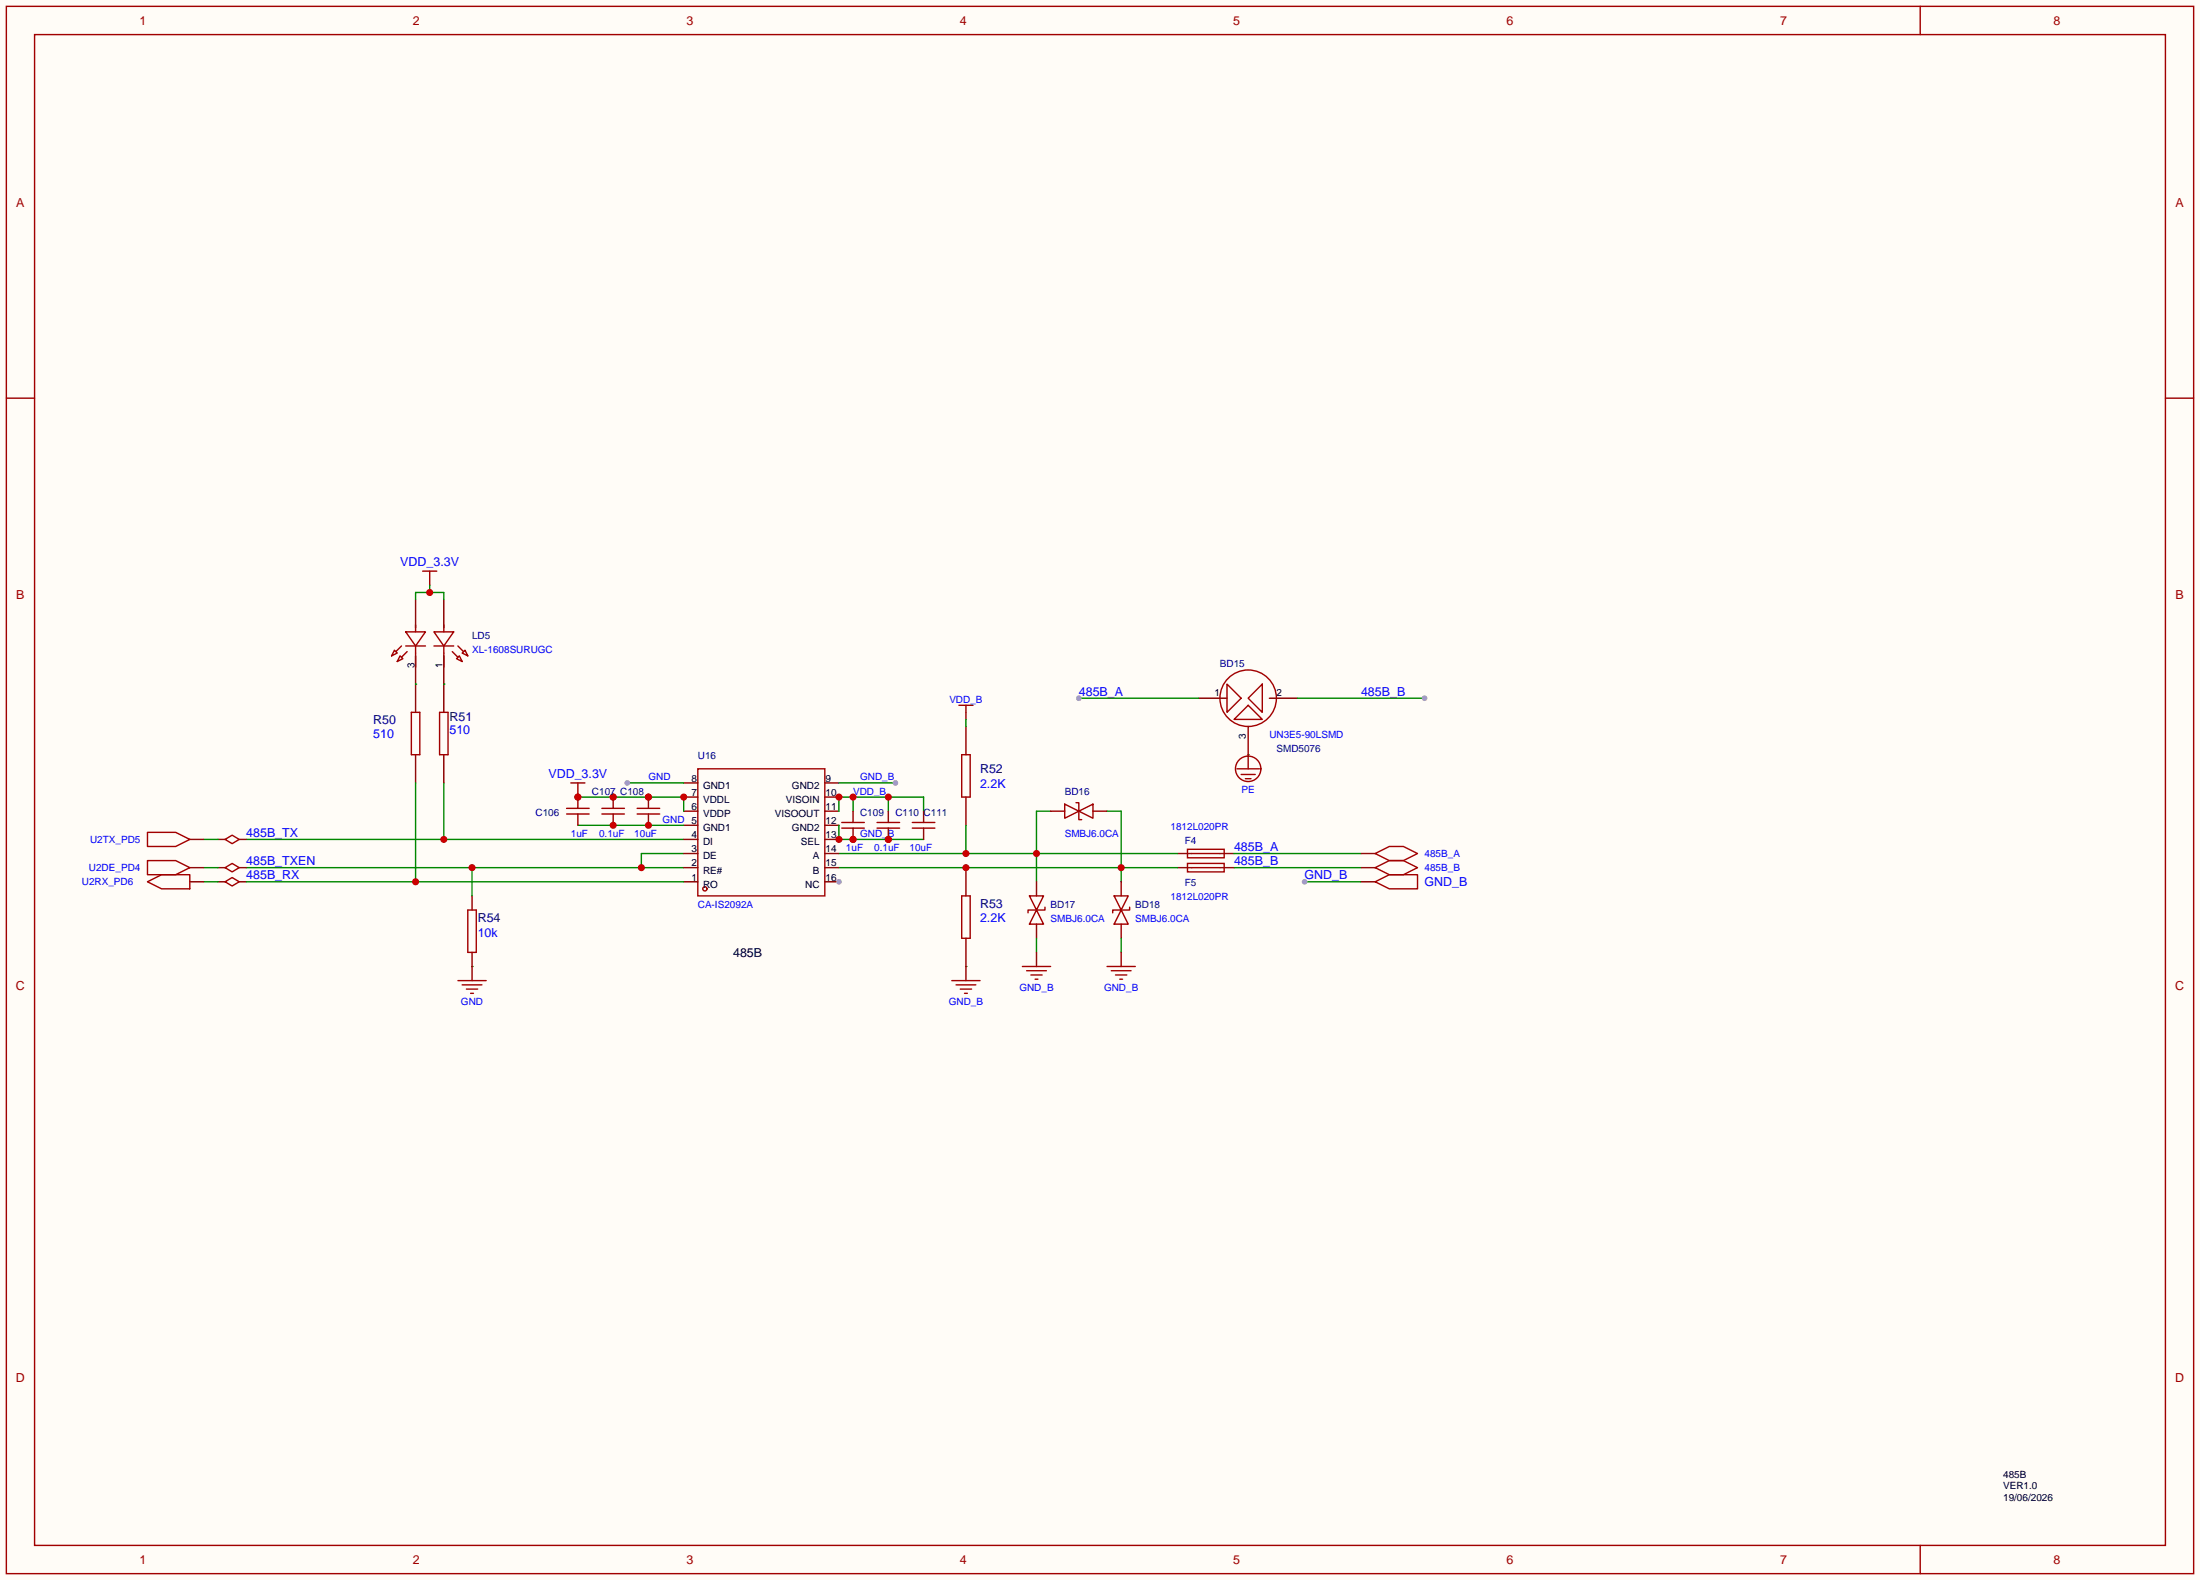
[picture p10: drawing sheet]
<svg xmlns="http://www.w3.org/2000/svg" width="396mm" height="284mm" viewBox="0 0 396 284" stroke-linecap="round" stroke-linejoin="round" font-family="sans-serif">
<path d="M0 0h396v284.2h-396z" fill="#fffcf7"/>
<path d="M173.9 130.7v5.1M104 143.4h.1M173.9 143.4v5.1M173.9 156.1v5.1M85 161.2v2.5M85 171.3v2.6M173.9 168.8v5.1" fill="none" stroke="#870000" stroke-width=".25"/>
<path d="M1.1 1.1h393.7v282h-393.7zM6.2 6.2h383.6v271.8h-383.6zM345.6 1.1v5.1M1.1 71.6h5.1M389.8 71.6h5M173.1 135.8h1.5v7.6h-1.5zM102.7 140.8h2.6M104 140.8v2.6M84.2 163.7h1.5v7.6h-1.5zM173.1 161.2h1.5v7.6h-1.5zM345.6 278v5.1" fill="none" stroke="#a10000" stroke-width=".25"/>
<path d="M44.3 151h78.8M79.9 140.8v10.2" fill="none" stroke="#008700" stroke-width=".25"/>
<circle cx="79.9" cy="151" r=".63" fill="#c00"/>
<path d="M234.8 158.6h10.2" fill="none" stroke="#008700" stroke-width=".25"/>
<circle cx="234.8" cy="158.6" r=".51" fill="#999"/>
<path d="M44.3 156.1h78.8M85 156.1v5.1M123.1 153.5h-7.7v2.6" fill="none" stroke="#008700" stroke-width=".25"/>
<g fill="#c00">
<circle cx="115.4" cy="156.1" r=".63"/>
<circle cx="85" cy="156.1" r=".63"/>
</g>
<path d="M151 153.5h61M173.9 148.5v5M189.1 145.9h-2.5v12.7M222.1 153.5h22.9M85 173.9h.1M173.9 173.9h.1" fill="none" stroke="#008700" stroke-width=".25"/>
<path d="M213.7 152.8h6.6v1.5h-6.6zM214.5 153.5h5.1" fill="none" stroke="#a10000" stroke-width=".25"/>
<path d="M212 153.5h2.5M219.6 153.5h2.5" fill="none" stroke="#870000" stroke-width=".25"/>
<g fill="#c00">
<circle cx="186.6" cy="153.5" r=".63"/>
<circle cx="173.9" cy="153.5" r=".63"/>
</g>
<path d="M213.7 155.3h6.6v1.5h-6.6zM214.5 156.1h5.1" fill="none" stroke="#a10000" stroke-width=".25"/>
<path d="M212 156.1h2.5M219.6 156.1h2.5" fill="none" stroke="#870000" stroke-width=".25"/>
<path d="M151 156.1h61M199.3 145.9h2.5v12.7M222.1 156.1h22.9" fill="none" stroke="#008700" stroke-width=".25"/>
<g fill="#c00">
<circle cx="173.9" cy="156.1" r=".63"/>
<circle cx="201.8" cy="156.1" r=".63"/>
</g>
<path d="M215.8 125.6h5.1M224.7 130.7v5.1M228.5 125.6h5.1M39.2 151h1.3M39.2 156.1h1.3M39.2 158.6h1.3M43.1 151h1.2M43.1 156.1h1.2M43.1 158.6h1.2" fill="none" stroke="#870000" stroke-width=".25"/>
<g fill="none" stroke="#a10000" stroke-width=".25">
<path d="M220.9 123.1l2.5 2.5-2.5 2.5zM224.7 126.9l2.5 2.5h-5.1zM227.2 123.1v5l-2.5-2.5zM40.5 151l1.3-.8 1.3 .8-1.3 .8zM40.5 156.1l1.3-.8 1.3 .8-1.3 .7zM40.5 158.6l1.3-.7 1.3 .7-1.3 .8z"/>
<circle cx="224.7" cy="125.6" r="5.1"/>
</g>
<path d="M233.6 125.6h22.8" fill="none" stroke="#008700" stroke-width=".25"/>
<circle cx="256.4" cy="125.6" r=".51" fill="#999"/>
<path d="M224.7 135.8h.1M186.6 168.8v2.5M201.8 168.8v2.5" fill="none" stroke="#008700" stroke-width=".25"/>
<g fill="none" stroke="#870000" stroke-width=".25">
<path d="M77.3 105.3h.1M74.8 123.1v5M74.8 135.8v5M79.9 123.1v5M79.9 135.8v5M123.1 145.9h2.5M123.1 158.6h2.5M123.1 156.1h2.5M123.1 153.5h2.5M123.1 151h2.5M123.1 148.5h2.5M123.1 143.4h2.5"/>
<path d="M123.1 140.8h2.5M148.5 145.9h2.5M148.5 158.6h2.5M148.5 156.1h2.5M148.5 153.5h2.5M148.5 151h2.5M148.5 148.5h2.5M148.5 143.4h2.5M148.5 140.8h2.5M186.6 158.6v2.6M189.1 145.9h2.5M196.7 145.9h2.6"/>
<path d="M201.8 158.6v2.6M186.6 166.2v2.6M201.8 166.2v2.6"/>
</g>
<g fill="none" stroke="#a10000" stroke-width=".25">
<path d="M76.1 102.7h2.5M77.3 102.7v2.6M74 128.1h1.6v7.7h-1.6zM79.1 128.1h1.5v7.7h-1.5zM125.6 138.3h22.9v22.9h-22.9zM191.6 144.7l2.6 1.2-2.6 1.3zM193.7 144.4h.5v3h.5M194.2 145.9l2.5-1.2v2.5zM185.3 161.2h2.5l-1.2 2.5zM186.6 163.7l1.2 2.5h-2.5zM188.1 163.2v.5h-3.1v.5M200.5 161.2h2.6l-1.3 2.5z"/>
<path d="M201.8 163.7l1.3 2.5h-2.6zM203.3 163.2v.5h-3v.5"/>
<circle cx="126.9" cy="159.9" r=".38"/>
</g>
<circle cx="151" cy="158.6" r=".51" fill="#999"/>
<path d="M104 148.5h19.1M151 148.5v2.5h15.2" fill="none" stroke="#008700" stroke-width=".25"/>
<g fill="#c00">
<circle cx="159.9" cy="151" r=".63"/>
<circle cx="153.5" cy="151" r=".63"/>
<circle cx="151" cy="151" r=".63"/>
</g>
<path d="M151 140.8h10.2" fill="none" stroke="#008700" stroke-width=".25"/>
<circle cx="161.2" cy="140.8" r=".51" fill="#999"/>
<path d="M104 143.4h19.1v2.5" fill="none" stroke="#008700" stroke-width=".25"/>
<g fill="#c00">
<circle cx="104" cy="143.4" r=".63"/>
<circle cx="110.4" cy="143.4" r=".63"/>
<circle cx="116.7" cy="143.4" r=".63"/>
<circle cx="123.1" cy="143.4" r=".63"/>
</g>
<path d="M151 145.9v-2.5h15.2v2.5M153.5 143.4v2.5M159.9 143.4v2.5" fill="none" stroke="#008700" stroke-width=".25"/>
<g fill="#c00">
<circle cx="159.9" cy="143.4" r=".63"/>
<circle cx="153.5" cy="143.4" r=".63"/>
<circle cx="151" cy="143.4" r=".63"/>
</g>
<path d="M114.7 146.4h4M164.2 149h4.1M164.2 148h4.1" fill="none" stroke="#a10000" stroke-width=".25"/>
<path d="M116.7 146.4v2.1M166.2 145.9v2.1M166.2 149v2" fill="none" stroke="#870000" stroke-width=".25"/>
<circle cx="116.7" cy="148.5" r=".63" fill="#c00"/>
<path d="M114.7 145.4h4" fill="none" stroke="#a10000" stroke-width=".25"/>
<path d="M116.7 143.4v2" fill="none" stroke="#870000" stroke-width=".25"/>
<circle cx="116.7" cy="143.4" r=".63" fill="#c00"/>
<path d="M108.3 146.4h4.1" fill="none" stroke="#a10000" stroke-width=".25"/>
<path d="M110.4 146.4v2.1" fill="none" stroke="#870000" stroke-width=".25"/>
<circle cx="110.4" cy="148.5" r=".63" fill="#c00"/>
<path d="M108.3 145.4h4.1" fill="none" stroke="#a10000" stroke-width=".25"/>
<path d="M110.4 143.4v2" fill="none" stroke="#870000" stroke-width=".25"/>
<circle cx="110.4" cy="143.4" r=".63" fill="#c00"/>
<path d="M102 145.4h4" fill="none" stroke="#a10000" stroke-width=".25"/>
<path d="M104 143.4v2" fill="none" stroke="#870000" stroke-width=".25"/>
<circle cx="104" cy="143.4" r=".63" fill="#c00"/>
<path d="M102 146.4h4M157.9 149h4" fill="none" stroke="#a10000" stroke-width=".25"/>
<path d="M104 146.4v2.1M159.9 149v2" fill="none" stroke="#870000" stroke-width=".25"/>
<circle cx="159.9" cy="151" r=".63" fill="#c00"/>
<path d="M151.5 148h4.1M151.5 149h4.1M157.9 148h4" fill="none" stroke="#a10000" stroke-width=".25"/>
<path d="M153.5 145.9v2.1M153.5 149v2M159.9 145.9v2.1" fill="none" stroke="#870000" stroke-width=".25"/>
<circle cx="153.5" cy="151" r=".63" fill="#c00"/>
<path d="M112.9 140.8h10.2" fill="none" stroke="#008700" stroke-width=".25"/>
<circle cx="112.9" cy="140.8" r=".51" fill="#999"/>
<path d="M44.3 158.6h78.8M74.8 140.8v17.8" fill="none" stroke="#008700" stroke-width=".25"/>
<circle cx="74.8" cy="158.6" r=".63" fill="#c00"/>
<path d="M74.8 107.8v5.1M74.8 118v5.1M79.9 107.8v5.1M79.9 118v5.1M245 158.6h2.5" fill="none" stroke="#870000" stroke-width=".25"/>
<g fill="none" stroke="#a10000" stroke-width=".25">
<path d="M71 117l.5 .5-1 .5zM72 118l.5 .5-1 .5zM72.3 116.2l-1.1 1M73 113.7h3.6l-1.8 2.5zM73 116.2h3.6M73.3 117.2l-1 1M74.8 112.4v1.3M74.8 116.2v3.8M78.1 113.7h3.6l-1.8 2.5zM78.1 116.2h3.6M79.9 112.4v1.3M79.9 116.2v3.8"/>
<path d="M81.4 117.2l1 1M82.2 118.5l.5-.5 .5 1zM82.4 116.2l1 1M83.2 117.5l.5-.5 .5 1zM247.5 158.6l2.6-1.2h5v2.5h-5z"/>
</g>
<path d="M74.8 107.8v-1.2h5.1v1.2M77.3 105.3v1.3" fill="none" stroke="#008700" stroke-width=".25"/>
<circle cx="77.3" cy="106.6" r=".63" fill="#c00"/>
<path d="M74.8 123.1h.1M79.9 123.1h.1M194.2 125.6h21.6M36.7 151h2.5M36.7 156.1h2.5M36.7 158.6h2.5" fill="none" stroke="#008700" stroke-width=".25"/>
<path d="M173.9 128.1v1.3M224.7 135.8v2.5M245 153.5h2.5M245 156.1h2.5M85 173.9v2.5M173.9 173.9v2.5M186.6 171.3v2.6M201.8 171.3v2.6" fill="none" stroke="#870000" stroke-width=".25"/>
<g fill="none" stroke="#a10000" stroke-width=".25">
<path d="M172.6 126.9h2.5M173.9 126.9v1.2M222.6 138.3h4.1M223.4 139.3h2.5M224.2 140.1h1M247.5 153.5l2.6-1.2h2.5l2.5 1.2-2.5 1.3h-2.5zM247.5 156.1l2.6-1.3h2.5l2.5 1.3-2.5 1.3h-2.5zM82.4 176.4h5.1M83.2 177.2h3.5M83.9 177.9h2.1M84.7 178.7h.5M171.3 176.4h5.1"/>
<path d="M172.1 177.2h3.5M172.8 177.9h2.1M173.6 178.7h.5M184 173.9h5.1M184.8 174.6h3.5M185.5 175.4h2.1M186.3 176.1h.5M199.3 173.9h5M200 174.6h3.6M200.8 175.4h2M201.5 176.1h.6"/>
<circle cx="224.7" cy="138.3" r="2.29"/>
</g>
<circle cx="194.2" cy="125.6" r=".51" fill="#999"/>
<path d="M173.9 129.4v1.3" fill="none" stroke="#008700" stroke-width=".25"/>
<path d="M34.2 151h2.5M34.2 158.6h2.5M34.2 156.1h2.5" fill="none" stroke="#870000" stroke-width=".25"/>
<path d="M26.5 149.7h5.1l2.6 1.3-2.6 1.3h-5.1zM26.5 158.6l2.6-1.2h5.1v2.5h-5.1zM26.5 154.8h5.1l2.6 1.3-2.6 1.3h-5.1z" fill="none" stroke="#a10000" stroke-width=".25"/>
<g font-size="2.2" fill="#a00000">
<text x="25.1" y="4.5">1</text>
<text x="74.3" y="4.5">2</text>
<text x="123.5" y="4.5">3</text>
<text x="172.8" y="4.5">4</text>
<text x="222" y="4.5">5</text>
<text x="271.2" y="4.5">6</text>
<text x="320.4" y="4.5">7</text>
<text x="369.6" y="4.5">8</text>
<text x="2.9" y="37.2">A</text>
<text x="391.6" y="37.2">A</text>
<text x="2.9" y="107.7">B</text>
<text x="391.6" y="107.7">B</text>
<text x="2.9" y="178.2">C</text>
<text x="391.5" y="178.2">C</text>
<text x="2.9" y="248.7">D</text>
<text x="391.5" y="248.7">D</text>
<text x="25.1" y="281.4">1</text>
<text x="74.3" y="281.4">2</text>
<text x="123.5" y="281.4">3</text>
<text x="172.8" y="281.4">4</text>
<text x="222" y="281.4">5</text>
<text x="271.2" y="281.4">6</text>
<text x="320.4" y="281.4">7</text>
<text x="369.6" y="281.4">8</text>
</g>
<g font-size="2.2" fill="#00f">
<text x="72" y="101.8">VDD_3.3V</text>
<text x="194.2" y="125.2">485B_A</text>
<text x="245" y="125.2">485B_B</text>
<text x="67.2" y="132.8">510</text>
<text x="80.9" y="132">510</text>
<text x="98.7" y="139.9">VDD_3.3V</text>
<text x="176.4" y="141.7">2.2K</text>
<text x="44.3" y="150.6">485B_TX</text>
<text x="44.3" y="155.6">485B_TXEN</text>
<text x="222.1" y="153.1">485B_A</text>
<text x="222.1" y="155.6">485B_B</text>
<text x="44.3" y="158.2">485B_RX</text>
<text x="234.8" y="158.2">GND_B</text>
<text x="256.4" y="159.4">GND_B</text>
<text x="176.4" y="165.8">2.2K</text>
<text x="86" y="168.6">10k</text>
</g>
<g font-size="2.2" fill="#000080">
<text x="67.2" y="130.2">R50</text>
<text x="80.9" y="129.7">R51</text>
<text x="176.4" y="139.1">R52</text>
<text x="86" y="165.8">R54</text>
<text x="176.4" y="163.3">R53</text>
</g>
<text font-size="2.2" x="132" y="172.1">485B</text>
<g font-size="1.8" fill="#000080">
<text x="85" y="115">LD5</text>
<text x="219.6" y="120.1">BD15</text>
<text x="125.6" y="136.6">U16</text>
<text x="229.7" y="135.3">SMD5076</text>
<text x="106.6" y="142.9">C107 C108</text>
<text x="191.6" y="142.9">BD16</text>
<text x="96.4" y="146.7">C106</text>
<text x="154.8" y="146.7">C109</text>
<text x="161.2" y="146.7">C110</text>
<text x="166.2" y="146.7">C111</text>
<text x="213.2" y="151.8">F4</text>
<text x="213.2" y="159.4">F5</text>
<text x="189.1" y="163.3">BD17</text>
<text x="204.3" y="163.3">BD18</text>
</g>
<g font-size="1.8" fill="#00f">
<text x="85" y="117.5">XL-1608SURUGC</text>
<text x="170.9" y="126.4">VDD_B</text>
<text x="228.5" y="132.8">UN3E5-90LSMD</text>
<text x="116.7" y="140.4">GND</text>
<text x="153.5" y="142.9">VDD_B</text>
<text x="154.8" y="140.4">GND_B</text>
<text x="223.5" y="142.7">PE</text>
<text x="119.3" y="148">GND 5</text>
<text x="210.7" y="149.3">1812L020PR</text>
<text x="16.2" y="151.6">U2TX_PD5</text>
<text x="102.7" y="150.6">1uF</text>
<text x="107.8" y="150.6">0.1uF</text>
<text x="114.2" y="150.6">10uF</text>
<text x="152.3" y="153.1">1uF</text>
<text x="154.8" y="150.6">GND_B</text>
<text x="157.4" y="153.1">0.1uF</text>
<text x="163.7" y="153.1">10uF</text>
<text x="191.6" y="150.6">SMBJ6.0CA</text>
<text x="256.4" y="154.1">485B_A</text>
<text x="14.7" y="159.2">U2RX_PD6</text>
<text x="16" y="156.7">U2DE_PD4</text>
<text x="210.7" y="162">1812L020PR</text>
<text x="256.4" y="156.7">485B_B</text>
<text x="125.6" y="163.3">CA-IS2092A</text>
<text x="189.1" y="165.8">SMBJ6.0CA</text>
<text x="204.3" y="165.8">SMBJ6.0CA</text>
<text x="183.5" y="178.2">GND_B</text>
<text x="198.7" y="178.2">GND_B</text>
<text x="83" y="180.8">GND</text>
<text x="170.8" y="180.8">GND_B</text>
</g>
<g font-size="1.8">
<text x="74.6" y="120.3" transform="rotate(-90 74.6 120.3)">3</text>
<text x="79.7" y="120.3" transform="rotate(-90 79.7 120.3)">1</text>
<text x="218.6" y="125.2">1</text>
<text x="229.7" y="125.2">2</text>
<text x="224.2" y="133" transform="rotate(-90 224.2 133)">3</text>
<text x="124.5" y="143.2">7</text>
<text x="124.5" y="140.6">8</text>
<text x="126.5" y="141.9">GND1</text>
<text x="142.5" y="141.9">GND2</text>
<text x="148.6" y="140.6">9</text>
<text x="148.6" y="143.2">10</text>
<text x="124.5" y="145.7">6</text>
<text x="126.5" y="149.5">GND1</text>
<text x="126.5" y="147">VDDP</text>
<text x="126.5" y="144.4">VDDL</text>
<text x="139.5" y="147">VISOOUT</text>
<text x="141.4" y="144.4">VISOIN</text>
<text x="142.5" y="149.5">GND2</text>
<text x="148.6" y="145.7">11</text>
<text x="148.6" y="148.2">12</text>
<text x="124.5" y="155.9">2</text>
<text x="124.5" y="153.3">3</text>
<text x="124.5" y="150.8">4</text>
<text x="126.5" y="154.6">DE</text>
<text x="126.5" y="152.1">DI</text>
<text x="144.1" y="152.1">SEL</text>
<text x="146.3" y="154.6">A</text>
<text x="148.6" y="150.8">13</text>
<text x="148.6" y="153.3">14</text>
<text x="148.6" y="155.9">15</text>
<text x="124.5" y="158.4">1</text>
<text x="126.5" y="159.7">RO</text>
<text x="126.5" y="157.1">RE#</text>
<text x="144.9" y="159.7">NC</text>
<text x="146.3" y="157.1">B</text>
<text x="148.6" y="158.4">16</text>
<text x="360.6" y="265.9">485B</text>
<text x="360.6" y="267.9">VER1.0</text>
<text x="360.6" y="269.9">19/06/2026</text>
</g>
</svg>
